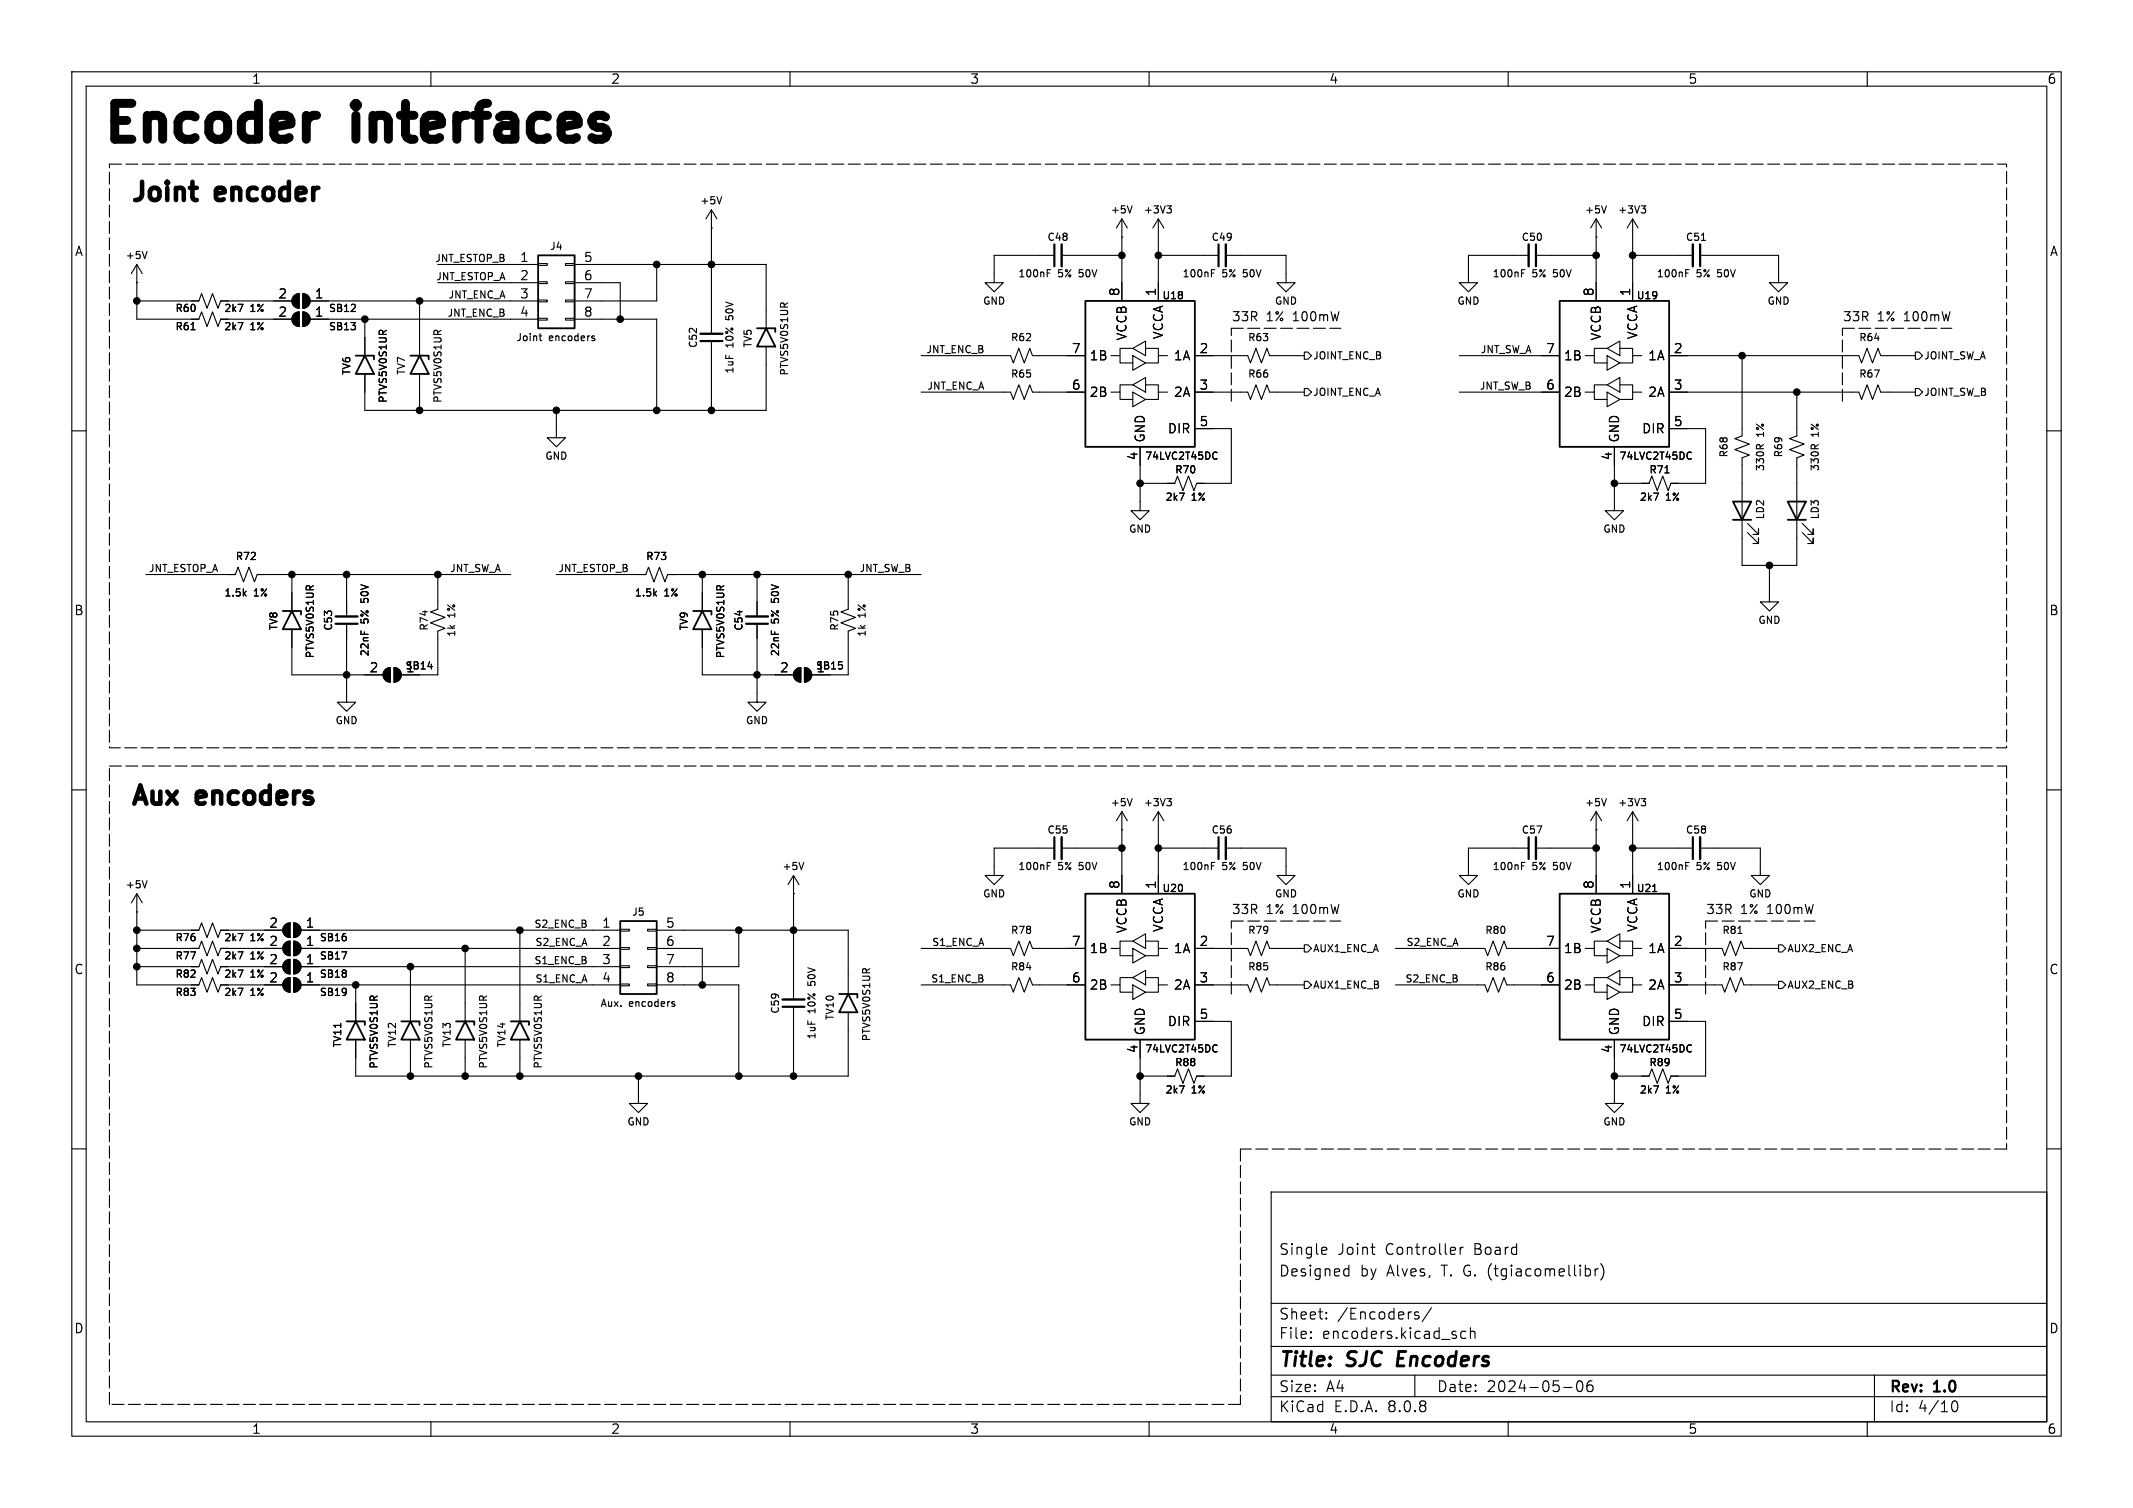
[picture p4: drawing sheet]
<svg xmlns="http://www.w3.org/2000/svg" width="297mm" height="210mm" viewBox="0 0 297 210" stroke-linecap="round" stroke-linejoin="round" font-family="sans-serif">
<g fill="none" stroke="#000" stroke-width=".15">
<path d="M10 10h277v190h-277zM12 12h273v186h-273zM60 10v2M110 10v2M160 10v2M210 10v2M260 10v2M19 36.8v7.7h8.7l.4-1.1 .7 2.1 .8-2.1 .8 2.1 .3-1h9.9M19 39.4h.1M19 36.8l-.7 1.3M19 36.8l.8 1.3M20.5 35l-.4 1"/>
<path d="M61 36.8h13.9M61 39.4h13.9M74.9 39.2h1.3v.3h-1.3zM74.9 36.7h1.3v.3h-1.3zM78.7 39.2h1.3v.3h-1.3zM78.7 36.7h1.3v.3h-1.3zM80 36.8h26.7v8.9M80 39.4h6.4v5.1M91.4 36.8v5.1h-11.4M99.1 31.8h.1M99.1 29.2l-.8 1.3M99.1 29.2v17.3"/>
<path d="M99.1 29.2l.7 1.3M100.5 27.4l-.3 1M145.8 38h.4M145.8 37.6h.5M146.8 35.6h-8.4v3.8h1.3l-1.3 1.2-1.2-1.2h1.2M147.8 35.6h8.4M156.2 33h.1M156.2 30.5v11.4M156.2 30.5l-.8 1.3M156.2 30.5l.8 1.3M157.6 28.7l-.3 1M161.3 35.6h8.4"/>
<path d="M161.3 30.5v11.4M161.3 30.5l.8 1.3M161.3 30.5l-.8 1.3M162.5 28.7h.6l-.3 .3 .3 .1v.4l-.2 .2h-.3M168.7 38h.3M168.7 37.6h.5M170.7 35.6h8.4v3.8h-1.3l1.3 1.2 1.2-1.2h-1.2M211.9 38h.3M211.9 37.6h.4M212.9 35.6h-8.4v3.8h1.2l-1.2 1.2-1.3-1.2h1.3M213.9 35.6h8.3M222.2 33h.1"/>
<path d="M222.2 30.5l.8 1.3M222.2 30.5v11.4M222.2 30.5l-.7 1.3M223.7 28.7l-.4 1M227.3 35.6h8.4M227.3 30.5l-.7 1.3M227.3 30.5v11.4M227.3 30.5l.8 1.3M228.5 28.7h.6l-.3 .3 .3 .1v.4l-.2 .2h-.2M234.7 38h.4M234.7 37.6h.5M236.7 35.6h10.9v3.8h-1.2l1.2 1.2 1.3-1.2h-1.3"/>
<path d="M236.9 33.5h.6M19 41.9h8.7l.4-1 .7 2 .8-2 .8 2 .3-1h9.9M26.6 45.9h.6M33.2 44.9h.6l-.4 1M33.2 42.4h.6l-.4 1M40.9 43.7l.4-.2 .4-.1v2.1a1.02 1.02 0 0 1-1-.7 1.02 1.02 0 0 1 .2-1.1zM40.9 41.2l.4-.2 .4-.1v2a1.02 1.02 0 0 1-1-.6 1.02 1.02 0 0 1 .2-1.1zM42.2 43.4a1.02 1.02 0 0 1 1 1.1 1.02 1.02 0 0 1-1 1zM42.2 40.9a1.02 1.02 0 0 1 1 1 1.02 1.02 0 0 1-1 1zM43.2 41.9h31.7M43.2 44.5h31.7M50.8 44.5v5"/>
<path d="M58.4 41.9v7.6M58.4 52.1v5.1M74.9 44.3h1.3v.3h-1.3zM74.9 41.8h1.3v.2h-1.3zM75.1 46.8h.3M75.2 46.4v.9l.2 .1M77.5 57.2v3.8h1.2l-1.2 1.2-1.3-1.2h1.3M78.7 44.3h1.3v.3h-1.3zM78.7 41.8h1.3v.2h-1.3zM80 44.5h11.4v12.7M82.5 46.8h.3M82.5 47.1l.3 .1v.1l-.1 .1h-.2"/>
<path d="M99.1 47.5v9.7M106.7 48.3v8.9h-55.9v-5.1M128.3 49.5h12.4l.4 1 .8-2 .7 2 .8-2 .4 1h7.3M128.3 54.6h12.4l.4 1 .8-2 .7 2 .8-2 .4 1h7.3M156 54.6v1h1.7M156 49.5v1h1.7M157.7 53.6l1.8-1v2zM157.7 48.5l1.8-1v2zM157.7 53.6h-1.7v1h-1.3M157.7 48.5h-1.7v1h-1.3M157.7 54.6l1.8 1-1.8 1zM157.7 49.5l1.8 1-1.8 1.1z"/>
<path d="M159.5 53.6h1.8v1M159.5 48.5h1.8v1M162.6 54.6h-1.3v1h-1.8M162.6 49.5h-1.3v1h-1.8M166.4 54.6h7.3l.4 1 .8-2 .7 2 .8-2 .4 1h4.8M166.4 49.5h7.3l.4 1 .8-2 .7 2 .8-2 .4 1h4.8M166.4 59.7h5v7.6h-4.8l-.4 1-.7-2-.8 2-.7-2-.4 1h-4.9M181.6 54.1h.5l.5 .5-.5 .5h-.5zM181.6 49h.5l.5 .5-.5 .5h-.5zM203.2 54.6h14M203.2 49.5h14M222 54.6v1h1.8"/>
<path d="M222 49.5v1h1.8M223.8 53.6l1.8-1v2zM223.8 48.5l1.8-1v2zM223.8 53.6h-1.8v1h-1.3M223.8 48.5h-1.8v1h-1.3M223.8 54.6l1.8 1-1.8 1zM223.8 49.5l1.8 1-1.8 1.1zM225.6 53.6h1.7v1M225.6 48.5h1.7v1M228.6 54.6h-1.3v1h-1.7M228.6 49.5h-1.3v1h-1.7M232.4 54.6h26.4l.4 1 .8-2 .7 2 .8-2 .4 1h4.8"/>
<path d="M232.4 49.5h26.4l.4 1 .8-2 .7 2 .8-2 .4 1h4.8M232.4 59.7h5.1v7.6h-4.8l-.4 1-.8-2-.7 2-.8-2-.4 1h-4.8M242.6 49.5v11.2l-1 .4 2 .7-2 .8 2 .8-1 .4v14.9h7.6v-14.9l1-.4-2-.8 2-.8-2-.7 1-.4v-6.1M266.7 49h.5l.5 .5-.5 .5h-.5zM266.7 54.1h.5l.5 .5-.5 .5h-.5zM10 60h2M158.7 62.2v8.9h1.3l-1.3 1.3-1.2-1.3h1.2M164.2 68.7h.7l-.4 1M169.2 63h.3M169.5 63.9l-.3 .1M224.8 62.2v8.9h1.3l-1.3 1.3-1.3-1.3h1.3M230.3 68.7h.6l-.4 1"/>
<path d="M231.8 65.9h.6M235.2 63h.3M235.5 63.9l-.3 .1M243.3 74.2l1.6 1.5v-.8v.8h-.8M243.3 72.9l1.6 1.5v-.7v.7h-.8M244.7 62h.3M245.6 61.9l-.5 .4M246.4 78.7v5.1h1.2l-1.2 1.3-1.3-1.3h1.3M251 74.2l1.5 1.5v-.8v.8h-.8M251 72.9l1.5 1.5v-.7v.7h-.8M252.3 62h.3M253.2 61.9l-.5 .4"/>
<path d="M285 60h2M20.3 80h12.5l.3-1 .8 2 .8-2 .7 2 .4-1h35.3M34 82.6l.3 .4M34.3 82.3l-.4 .4M40.6 87.6v6.4h12.7M40.6 80v5.1M48.3 86.9v10.9h1.2l-1.2 1.3-1.3-1.3h1.3M48.3 80v5.9M50.3 87.9v.4M53.6 93.3l.4-.3h.4v2a1.02 1.02 0 0 1-1-.6 1.02 1.02 0 0 1 .2-1.1zM54.9 93a1.02 1.02 0 0 1 1 1 1.02 1.02 0 0 1-1 1zM61 80v4.8l-1.1 .4 2.1 .8-2.1 .7 2.1 .8-1 .4v6.1h-5.1"/>
<path d="M77.5 80h12.4l.4-1 .8 2 .7-2 .8 2 .4-1h35.3M91.1 82.6l.3 .4M91.4 82.3l-.4 .4M97.8 87.6v6.4h12.7M97.8 80v5.1M105.4 86.9v10.9h1.3l-1.3 1.3-1.3-1.3h1.3M105.4 80v5.9M107.4 87.9v.4M110.8 93.3l.4-.3h.3v2a1.02 1.02 0 0 1-.9-.6 1.02 1.02 0 0 1 .2-1.1zM112 93a1.02 1.02 0 0 1 1 1 1.02 1.02 0 0 1-1 1zM118.1 80v4.8l-1 .4 2 .8-2 .7 2 .8-1 .4v6.1h-5.1M10 110h2"/>
<path d="M146.8 118.1h-8.4v3.8h1.3l-1.3 1.3-1.2-1.3h1.2M147.8 118.1h8.4M156.2 115.6h.1M156.2 113v11.5M156.2 113l-.8 1.3M156.2 113l.8 1.3M157.6 111.2l-.3 1M161.3 113v11.5M161.3 118.1h8.4M161.3 113l.8 1.3M161.3 113l-.8 1.3M162.5 111.2h.6l-.3 .4 .3 .1v.3l-.2 .2h-.3"/>
<path d="M170.7 118.1h8.4v3.8h-1.3l1.3 1.3 1.2-1.3h-1.2M212.9 118.1h-8.4v3.8h1.2l-1.2 1.3-1.3-1.3h1.3M213.9 118.1h8.3M222.2 115.6h.1M222.2 113v11.5M222.2 113l-.7 1.3M222.2 113l.8 1.3M223.7 111.2l-.4 1M227.3 113v11.5M227.3 118.1h8.4M227.3 113l.8 1.3M227.3 113l-.7 1.3"/>
<path d="M228.5 111.2h.6l-.3 .4 .3 .1v.3l-.2 .2h-.2M236.7 118.1h8.4v3.8h-1.3l1.3 1.3 1.3-1.3h-1.3M285 110h2M19 124.5v12.7h8.7l.4-1.1 .7 2.1 .8-2.1 .8 2.1 .3-1h8.7M19 129.5h8.7l.4-1 .7 2.1 .8-2.1 .8 2.1 .3-1.1h8.7M19 134.6h8.7l.4-1 .7 2 .8-2 .8 2 .3-1h8.7M19 132.1h8.7l.4-1 .7 2 .8-2 .8 2 .3-1h8.7M19 127h.1M19 124.5l-.7 1.2M19 124.5l.8 1.2M20.5 122.6l-.4 1M33.2 137.6h.6l-.4 1"/>
<path d="M33.2 130h.6l-.4 1M33.2 135.1h.6l-.4 1M33.2 132.6h.6l-.4 1M39.7 131.4l.3-.3h.4v2a1.02 1.02 0 0 1-.9-.6 1.02 1.02 0 0 1 .2-1.1zM39.7 128.8l.3-.2 .4-.1v2.1a1.02 1.02 0 0 1-.9-.7 1.02 1.02 0 0 1 .2-1.1zM39.7 136.4l.3-.2 .4-.1v2.1a1.02 1.02 0 0 1-.9-.7 1.02 1.02 0 0 1 .2-1.1zM39.7 133.9l.3-.2 .4-.1v2a1.02 1.02 0 0 1-.9-.6 1.02 1.02 0 0 1 .2-1.1zM40.9 131.1a1.02 1.02 0 0 1 1 1 1.02 1.02 0 0 1-1 1zM40.9 128.5a1.02 1.02 0 0 1 1 1 1.02 1.02 0 0 1-1 1.1zM40.9 136.1a1.02 1.02 0 0 1 1 1.1 1.02 1.02 0 0 1-1 1zM40.9 133.6a1.02 1.02 0 0 1 1 1 1.02 1.02 0 0 1-1 1zM41.9 137.2h44.5"/>
<path d="M41.9 129.5h44.5M41.9 134.6h44.5M41.9 132.1h44.5M49.5 137.2v5M57.1 134.6v7.6M64.8 132.1v10.1M72.4 129.5v12.7M86.4 137h1.2v.3h-1.2zM86.4 134.5h1.2v.2h-1.2zM86.4 132h1.2v.2h-1.2zM86.4 129.4h1.2v.3h-1.2zM90.2 137h1.2v.3h-1.2z"/>
<path d="M90.2 134.5h1.2v.2h-1.2zM90.2 132h1.2v.2h-1.2zM90.2 129.4h1.2v.3h-1.2zM91.4 137.2h11.5v12.7M91.4 129.5h26.7v8.9M91.4 132.1h6.4v5.1M93.7 139.8l.2 .1 .1 .1-.2 .2h-.2M93.7 139.5h.2M102.9 129.5v5.1h-11.5M110.5 124.5h.1M110.5 121.9l-.8 1.3M110.5 121.9v17.3"/>
<path d="M110.5 121.9l.8 1.3M111.9 120.1l-.3 1M128.3 132.1h12.4l.4 1 .8-2 .7 2 .8-2 .4 1h7.3M128.3 137.2h12.4l.4 1 .8-2.1 .7 2.1 .8-2.1 .4 1.1h7.3M145.8 120.6h.4M145.8 120.1h.5M156 137.2v1h1.7M156 132.1v1h1.7M157.7 136.1l1.8-1v2.1zM157.7 131.1l1.8-1.1v2.1zM157.7 136.1h-1.7v1.1h-1.3M157.7 131.1h-1.7v1h-1.3"/>
<path d="M157.7 137.2l1.8 1-1.8 1zM157.7 132.1l1.8 1-1.8 1zM159.5 136.1h1.8v1.1M159.5 131.1h1.8v1M162.6 137.2h-1.3v1h-1.8M162.6 132.1h-1.3v1h-1.8M166.4 137.2h7.3l.4 1 .8-2.1 .7 2.1 .8-2.1 .4 1.1h4.8M166.4 132.1h7.3l.4 1 .8-2 .7 2 .8-2 .4 1h4.8M168.7 120.6h.3M168.7 120.1h.5M181.6 131.6h.5l.5 .5-.5 .5h-.5zM181.6 136.7h.5l.5 .5-.5 .5h-.5z"/>
<path d="M194.3 132.1h12.5l.3 1 .8-2 .8 2 .7-2 .4 1h7.4M194.3 137.2h12.5l.3 1 .8-2.1 .8 2.1 .7-2.1 .4 1.1h7.4M211.9 120.6h.3M211.9 120.1h.4M222 137.2v1h1.8M222 132.1v1h1.8M223.8 136.1l1.8-1v2.1zM223.8 131.1l1.8-1.1v2.1zM223.8 136.1h-1.8v1.1h-1.3M223.8 131.1h-1.8v1h-1.3M223.8 137.2l1.8 1-1.8 1zM223.8 132.1l1.8 1-1.8 1z"/>
<path d="M225.6 136.1h1.7v1.1M225.6 131.1h1.7v1M228.6 137.2h-1.3v1h-1.7M228.6 132.1h-1.3v1h-1.7M230.1 124.2h.6M232.4 132.1h7.4l.4 1 .7-2 .8 2 .7-2 .4 1h4.8M232.4 137.2h7.4l.4 1 .7-2.1 .8 2.1 .7-2.1 .4 1.1h4.8M234.7 120.6h.4M234.7 120.1h.5M242 130h.6M247.6 131.6h.5l.6 .5-.6 .5h-.5zM247.6 136.7h.5l.6 .5-.6 .5h-.5z"/>
<path d="M57.1 144.8v5.1M64.8 144.8v5.1M72.4 144.8v5.1M88.9 149.9v3.8h1.3l-1.3 1.2-1.3-1.2h1.3M110.5 140.2v9.7M118.1 141v8.9h-68.6v-5.1M158.7 144.8v8.9h1.3l-1.3 1.2-1.2-1.2h1.2M164.2 151.2h.7l-.4 1M166.4 142.2h5v7.7h-4.8l-.4 1-.7-2.1-.8 2.1-.7-2.1-.4 1.1h-4.9M169.2 145.5l.3 .1M169.5 146.4l-.3 .1M224.8 144.8v8.9h1.3l-1.3 1.2-1.3-1.2h1.3"/>
<path d="M230.3 151.2h.6l-.4 1M232.4 142.2h5.1v7.7h-4.8l-.4 1-.8-2.1-.7 2.1-.8-2.1-.4 1.1h-4.8M235.2 145.5l.3 .1M235.5 146.4l-.3 .1M10 160h2M177 166h108v32h-108zM184.2 173.7l.5 .1v.3l-.7 .1M184.7 174.6l-.5 .1M187.4 176.7l.4 .1M187.8 176.2v1.5M187.8 177.6l-.4 .1M190.9 173.7h.6"/>
<path d="M191.3 174.7h.2M203.3 173.7v1M203.7 173.7l-.2 .1-.2 .2M221.2 176.7l.3 .3v.4l-.3 .3M222.1 176.7v1M222.5 176.7l-.3 .1-.1 .2M222.9 176a1.72 1.72 0 0 1 0 2.3M285 160h2M60 198v2M110 198v2M160 198v2M177 194.5h108"/>
<path d="M177 191.5h108M177 187.5h108M177 181.5h108M182.5 186.3h.1l-.1 .1M182.5 186.3v.1M182.5 185.5v.1M182.5 185.5h.1l-.1 .1M184.7 183.6v.1M184.7 183.6h-.1l.1 .1M184.7 182.8v.1M184.7 182.8h-.1l.1 .1M197 183v.1l.5 .2 .1 .1-.1 .2-.1 .1-.4-.1"/>
<path d="M197 191.5v3M197.5 182.8l-.3-.1-.2 .2M199.3 182.1l-1.3 2M204.1 185.5l-.4-.1-.3 .3v.4l.1 .2 .2 .1 .4-.1M204.7 185.5a.37 .37 0 0 1 .7 .1v.8M204.7 184.9v1.5M210 198v2M217.7 193.2h1.2M219.7 192.4a.36 .36 0 0 1 .3-.1 .36 .36 0 0 1 .3 .3 .77 .77 0 0 1-.4 1.2 .91 .91 0 0 1-.2-1.4zM221.7 192.3a.59 .59 0 0 0-.7 .6v.6l.1 .2 .4 .1 .2-.1 .1-.5-.1-.3h-.5l-.2 .3M260 198v2M261 191.5v6.5"/>
<path d="M271.7 195.7a.55 .55 0 0 1 .4-.6h.1a.94 .94 0 0 1 0 1.5h-.1a.55 .55 0 0 1-.4-.6"/>
</g>
<path d="M194.8 188.2l-.3 2h1" fill="none" stroke="#000" stroke-width=".4"/>
<path d="M147.8 34v3.1M170.7 34v3.1M212.9 34v3.1M235.7 34v3.1M97.5 46.5h3.1M46.7 85.9h3.1M103.9 85.9h3M147.8 116.6v3M170.7 116.6v3M213.9 116.6v3M236.7 116.6v3M109 139.2h3" fill="none" stroke="#000" stroke-width=".33"/>
<path d="M146.8 34v3.1M169.7 34v3.1M213.9 34v3.1M236.7 34v3.1M97.5 47.5h3.1M46.7 86.9h3.1M103.9 86.9h3M146.8 116.6v3M169.7 116.6v3M212.9 116.6v3M235.7 116.6v3M109 140.2h3" fill="none" stroke="#000" stroke-width=".3"/>
<g fill="#000" stroke="#000" stroke-width=".15">
<path d="M40.9 43.7l.4-.2 .4-.1v2.1a1.02 1.02 0 0 1-1-.7 1.02 1.02 0 0 1 .2-1.1zM40.9 41.2l.4-.2 .4-.1v2a1.02 1.02 0 0 1-1-.6 1.02 1.02 0 0 1 .2-1.1zM42.2 43.4a1.02 1.02 0 0 1 1 1.1 1.02 1.02 0 0 1-1 1zM42.2 40.9a1.02 1.02 0 0 1 1 1 1.02 1.02 0 0 1-1 1zM53.6 93.3l.4-.3h.4v2a1.02 1.02 0 0 1-1-.6 1.02 1.02 0 0 1 .2-1.1zM54.9 93a1.02 1.02 0 0 1 1 1 1.02 1.02 0 0 1-1 1zM110.8 93.3l.4-.3h.3v2a1.02 1.02 0 0 1-.9-.6 1.02 1.02 0 0 1 .2-1.1zM112 93a1.02 1.02 0 0 1 1 1 1.02 1.02 0 0 1-1 1zM39.7 131.4l.3-.3h.4v2a1.02 1.02 0 0 1-.9-.6 1.02 1.02 0 0 1 .2-1.1zM39.7 128.8l.3-.2 .4-.1v2.1a1.02 1.02 0 0 1-.9-.7 1.02 1.02 0 0 1 .2-1.1zM39.7 136.4l.3-.2 .4-.1v2.1a1.02 1.02 0 0 1-.9-.7 1.02 1.02 0 0 1 .2-1.1zM39.7 133.9l.3-.2 .4-.1v2a1.02 1.02 0 0 1-.9-.6 1.02 1.02 0 0 1 .2-1.1z"/>
<path d="M40.9 131.1a1.02 1.02 0 0 1 1 1 1.02 1.02 0 0 1-1 1zM40.9 128.5a1.02 1.02 0 0 1 1 1 1.02 1.02 0 0 1-1 1.1zM40.9 136.1a1.02 1.02 0 0 1 1 1.1 1.02 1.02 0 0 1-1 1zM40.9 133.6a1.02 1.02 0 0 1 1 1 1.02 1.02 0 0 1-1 1z"/>
<circle cx="91.4" cy="36.8" r=".46"/>
<circle cx="99.1" cy="36.8" r=".46"/>
<circle cx="156.2" cy="35.6" r=".46"/>
<circle cx="161.3" cy="35.6" r=".46"/>
<circle cx="222.2" cy="35.6" r=".46"/>
<circle cx="227.3" cy="35.6" r=".46"/>
<circle cx="19" cy="41.9" r=".46"/>
<circle cx="50.8" cy="44.5" r=".46"/>
<circle cx="58.4" cy="41.9" r=".46"/>
<circle cx="58.4" cy="57.2" r=".46"/>
<circle cx="77.5" cy="57.2" r=".46"/>
<circle cx="86.4" cy="44.5" r=".46"/>
<circle cx="91.4" cy="57.2" r=".46"/>
<circle cx="99.1" cy="57.2" r=".46"/>
<circle cx="242.6" cy="49.5" r=".46"/>
<circle cx="250.2" cy="54.6" r=".46"/>
<circle cx="158.7" cy="67.3" r=".46"/>
<circle cx="224.8" cy="67.3" r=".46"/>
<circle cx="246.4" cy="78.7" r=".46"/>
<circle cx="40.6" cy="80" r=".46"/>
<circle cx="48.3" cy="80" r=".46"/>
<circle cx="48.3" cy="94" r=".46"/>
<circle cx="61" cy="80" r=".46"/>
<circle cx="97.8" cy="80" r=".46"/>
<circle cx="105.4" cy="94" r=".46"/>
<circle cx="105.4" cy="80" r=".46"/>
<circle cx="118.1" cy="80" r=".46"/>
<circle cx="156.2" cy="118.1" r=".46"/>
<circle cx="161.3" cy="118.1" r=".46"/>
<circle cx="222.2" cy="118.1" r=".46"/>
<circle cx="227.3" cy="118.1" r=".46"/>
<circle cx="19" cy="134.6" r=".46"/>
<circle cx="19" cy="129.5" r=".46"/>
<circle cx="19" cy="132.1" r=".46"/>
<circle cx="49.5" cy="137.2" r=".46"/>
<circle cx="57.1" cy="134.6" r=".46"/>
<circle cx="64.8" cy="132.1" r=".46"/>
<circle cx="72.4" cy="129.5" r=".46"/>
<circle cx="97.8" cy="137.2" r=".46"/>
<circle cx="102.9" cy="129.5" r=".46"/>
<circle cx="110.5" cy="129.5" r=".46"/>
<circle cx="57.1" cy="149.9" r=".46"/>
<circle cx="64.8" cy="149.9" r=".46"/>
<circle cx="72.4" cy="149.9" r=".46"/>
<circle cx="88.9" cy="149.9" r=".46"/>
<circle cx="102.9" cy="149.9" r=".46"/>
<circle cx="110.5" cy="149.9" r=".46"/>
<circle cx="158.7" cy="149.9" r=".46"/>
<circle cx="224.8" cy="149.9" r=".46"/>
</g>
<g fill="none" stroke="#000" stroke-width=".25">
<path d="M74.9 35.6h5.1v10.1h-5.1zM49.5 49.5h2.6v.5M50.8 49.5l1.3 2.6h-2.6zM57.1 49.5h2.6v.5M58.4 49.5l1.3 2.6h-2.6zM105.4 45.7h2.5v.5M106.7 45.7l1.2 2.6h-2.5zM151.1 41.9h15.3v20.3h-15.3zM217.2 41.9h15.2v20.3h-15.2zM241.3 69.9h2.5l-1.2 2.5zM241.3 72.4h2.5M248.9 69.9h2.6l-1.3 2.5z"/>
<path d="M248.9 72.4h2.6M39.4 85.1h2.5v.5M40.6 85.1l1.3 2.5h-2.5zM96.5 85.1h2.6v.5M97.8 85.1l1.3 2.5h-2.6zM86.4 128.3h5v10.1h-5zM116.8 138.4h2.6v.5M118.1 138.4l1.3 2.6h-2.6zM151.1 124.5h15.3v20.3h-15.3zM217.2 124.5h15.2v20.3h-15.2zM48.3 142.2h2.5v.5M49.5 142.2l1.3 2.6h-2.5z"/>
<path d="M55.9 142.2h2.5v.5M57.1 142.2l1.3 2.6h-2.5zM63.5 142.2h2.5v.5M64.8 142.2l1.2 2.6h-2.5zM71.1 142.2h2.6v.5M72.4 142.2l1.3 2.6h-2.6z"/>
</g>
<g fill="none" stroke="#000" stroke-width=".15" stroke-dasharray="1.7 .6">
<path d="M15.2 22.9h264.2v81.2h-264.2zM171.4 55.9v-10.2M171.4 45.7h15.3M256.5 55.9v-10.2M256.5 45.7h15.3M15.2 106.7h264.2M279.4 106.7v53.3M171.4 128.3h15.3M171.4 138.4v-10.1M237.5 138.4v-10.1M237.5 128.3h15.2M172.7 160v35.6"/>
<path d="M279.4 160h-106.7M15.2 195.6v-88.9M172.7 195.6h-157.5"/>
</g>
<g font-size="7">
<text x="14" y="20.1">Encoder</text>
<text x="50.3" y="20.1">interfaces</text>
</g>
<g font-size="3.5">
<text x="18" y="28.2">Joint</text>
<text x="30.6" y="28.2">encoder</text>
<text x="18" y="112.3">Aux</text>
<text x="27.9" y="112.3">encoders</text>
</g>
<g font-size="2.8">
<text x="178" y="190.9">Title:</text>
<text x="187.7" y="190.9">SJC</text>
<text x="195.4" y="190.9">Encoders</text>
</g>
<g font-size="2.1">
<text x="178" y="178">Designed</text>
<text x="178" y="175">Single</text>
<text x="186.2" y="175">Joint</text>
<text x="189.4" y="178">by</text>
<text x="193" y="175">Controller</text>
<text x="193.2" y="178">Alves,</text>
<text x="200.9" y="178">T. G. (tgiacomellibr)</text>
<text x="205.4" y="175">Board</text>
<text x="178" y="184">Sheet:</text>
<text x="186.2" y="184">/Encoders/</text>
<text x="178" y="186.7">File:</text>
<text x="184.1" y="186.7">encoders.kicad_sch</text>
<text x="178" y="196.9">KiCad</text>
<text x="178" y="194.1">Size:</text>
<text x="184.7" y="194.1">A4</text>
<text x="185.7" y="196.9">E.D.A.</text>
<text x="193.3" y="196.9">8.0.8</text>
<text x="200" y="194.1">Date:</text>
<text x="207" y="194.1">2024-05-06</text>
<text x="263" y="194.3">Rev:</text>
<text x="263" y="196.9">Id:</text>
<text x="267.1" y="196.9">4/10</text>
<text x="269.4" y="194.3">1.0</text>
</g>
<g font-size="1.8">
<text x="35" y="11.9">1</text>
<text x="85" y="11.9">2</text>
<text x="135" y="11.9">3</text>
<text x="185" y="11.9">4</text>
<text x="235" y="11.9">5</text>
<text x="285" y="11.9">6</text>
<text x="10.3" y="35.9">A</text>
<text x="285.3" y="35.9">A</text>
<text x="38.7" y="41.7">2</text>
<text x="43.7" y="41.7">1</text>
<text x="72.3" y="36.6">1</text>
<text x="72.3" y="39.1">2</text>
<text x="72.3" y="41.7">3</text>
<text x="81.2" y="36.6">5</text>
<text x="81.2" y="39.1">6</text>
<text x="81.2" y="41.7">7</text>
<text x="156" y="41.3" transform="rotate(-90 156 41.3)">8</text>
<text x="161" y="41.3" transform="rotate(-90 161 41.3)">1</text>
<text x="222" y="41.3" transform="rotate(-90 222 41.3)">8</text>
<text x="227.1" y="41.3" transform="rotate(-90 227.1 41.3)">1</text>
<text x="38.7" y="44.2">2</text>
<text x="43.7" y="44.2">1</text>
<text x="72.3" y="44.2">4</text>
<text x="81.2" y="44.2">8</text>
<text x="157.1" y="47.5" transform="rotate(-90 157.1 47.5)">VCCB</text>
<text x="162.2" y="47.3" transform="rotate(-90 162.2 47.3)">VCCA</text>
<text x="171.4" y="44.8">33R</text>
<text x="176.3" y="44.8">1%</text>
<text x="180.1" y="44.8">100mW</text>
<text x="223.1" y="47.5" transform="rotate(-90 223.1 47.5)">VCCB</text>
<text x="228.2" y="47.3" transform="rotate(-90 228.2 47.3)">VCCA</text>
<text x="256.5" y="44.8">33R</text>
<text x="261.4" y="44.8">1%</text>
<text x="265.2" y="44.8">100mW</text>
<text x="149.2" y="49.3">7</text>
<text x="151.6" y="50.4">1B</text>
<text x="163.4" y="50.4">1A</text>
<text x="166.9" y="49.3">2</text>
<text x="215.2" y="49.3">7</text>
<text x="217.7" y="50.4">1B</text>
<text x="229.4" y="50.4">1A</text>
<text x="233" y="49.3">2</text>
<text x="149.2" y="54.4">6</text>
<text x="151.6" y="55.5">2B</text>
<text x="163.4" y="55.5">2A</text>
<text x="166.9" y="54.4">3</text>
<text x="166.9" y="59.4">5</text>
<text x="215.2" y="54.4">6</text>
<text x="217.7" y="55.5">2B</text>
<text x="229.4" y="55.5">2A</text>
<text x="233" y="54.4">3</text>
<text x="233" y="59.4">5</text>
<text x="158.5" y="64.2" transform="rotate(-90 158.5 64.2)">4</text>
<text x="159.6" y="61.7" transform="rotate(-90 159.6 61.7)">GND</text>
<text x="162.5" y="60.6">DIR</text>
<text x="224.5" y="64.2" transform="rotate(-90 224.5 64.2)">4</text>
<text x="225.7" y="61.7" transform="rotate(-90 225.7 61.7)">GND</text>
<text x="228.6" y="60.6">DIR</text>
<text x="10.3" y="85.9">B</text>
<text x="285.3" y="85.9">B</text>
<text x="51.4" y="93.7">2</text>
<text x="56.4" y="93.7">1</text>
<text x="108.5" y="93.7">2</text>
<text x="113.6" y="93.7">1</text>
<text x="156" y="123.9" transform="rotate(-90 156 123.9)">8</text>
<text x="161" y="123.9" transform="rotate(-90 161 123.9)">1</text>
<text x="222" y="123.9" transform="rotate(-90 222 123.9)">8</text>
<text x="227.1" y="123.9" transform="rotate(-90 227.1 123.9)">1</text>
<text x="37.4" y="131.8">2</text>
<text x="37.4" y="129.3">2</text>
<text x="42.5" y="131.8">1</text>
<text x="42.5" y="129.3">1</text>
<text x="83.7" y="129.3">1</text>
<text x="83.7" y="131.8">2</text>
<text x="92.6" y="129.3">5</text>
<text x="92.6" y="131.8">6</text>
<text x="149.2" y="131.8">7</text>
<text x="157.1" y="130.1" transform="rotate(-90 157.1 130.1)">VCCB</text>
<text x="162.2" y="129.9" transform="rotate(-90 162.2 129.9)">VCCA</text>
<text x="166.9" y="131.8">2</text>
<text x="171.4" y="127.4">33R</text>
<text x="176.3" y="127.4">1%</text>
<text x="180.1" y="127.4">100mW</text>
<text x="215.2" y="131.8">7</text>
<text x="223.1" y="130.1" transform="rotate(-90 223.1 130.1)">VCCB</text>
<text x="228.2" y="129.9" transform="rotate(-90 228.2 129.9)">VCCA</text>
<text x="233" y="131.8">2</text>
<text x="237.5" y="127.4">33R</text>
<text x="242.3" y="127.4">1%</text>
<text x="246.2" y="127.4">100mW</text>
<text x="10.3" y="135.9">C</text>
<text x="37.4" y="136.9">2</text>
<text x="37.4" y="134.4">2</text>
<text x="42.5" y="136.9">1</text>
<text x="42.5" y="134.4">1</text>
<text x="83.7" y="134.4">3</text>
<text x="83.7" y="136.9">4</text>
<text x="92.6" y="134.4">7</text>
<text x="92.6" y="136.9">8</text>
<text x="149.2" y="136.9">6</text>
<text x="151.6" y="132.9">1B</text>
<text x="163.4" y="132.9">1A</text>
<text x="166.9" y="136.9">3</text>
<text x="215.2" y="136.9">6</text>
<text x="217.7" y="132.9">1B</text>
<text x="229.4" y="132.9">1A</text>
<text x="233" y="136.9">3</text>
<text x="285.3" y="135.9">C</text>
<text x="151.6" y="138">2B</text>
<text x="162.5" y="143.1">DIR</text>
<text x="163.4" y="138">2A</text>
<text x="166.9" y="142">5</text>
<text x="217.7" y="138">2B</text>
<text x="228.6" y="143.1">DIR</text>
<text x="229.4" y="138">2A</text>
<text x="233" y="142">5</text>
<text x="158.5" y="146.8" transform="rotate(-90 158.5 146.8)">4</text>
<text x="159.6" y="144.3" transform="rotate(-90 159.6 144.3)">GND</text>
<text x="224.5" y="146.8" transform="rotate(-90 224.5 146.8)">4</text>
<text x="225.7" y="144.3" transform="rotate(-90 225.7 144.3)">GND</text>
<text x="10.3" y="185.9">D</text>
<text x="285.3" y="185.9">D</text>
<text x="35" y="199.9">1</text>
<text x="85" y="199.9">2</text>
<text x="135" y="199.9">3</text>
<text x="185" y="199.9">4</text>
<text x="235" y="199.9">5</text>
<text x="285" y="199.9">6</text>
</g>
<g font-size="1.4">
<text x="97.4" y="28.7">+5V</text>
<text x="154.6" y="29.9">+5V</text>
<text x="159.2" y="29.9">+3V3</text>
<text x="220.6" y="29.9">+5V</text>
<text x="225.2" y="29.9">+3V3</text>
<text x="76.5" y="35">J4</text>
<text x="145.7" y="33.7">C48</text>
<text x="168.6" y="33.7">C49</text>
<text x="211.8" y="33.7">C50</text>
<text x="234.6" y="33.7">C51</text>
<text x="17.4" y="36.3">+5V</text>
<text x="60.5" y="36.6">JNT_ESTOP_B</text>
<text x="60.6" y="39.1">JNT_ESTOP_A</text>
<text x="62.3" y="41.6">JNT_ENC_A</text>
<text x="141.7" y="38.8">100nF</text>
<text x="147.3" y="38.8">5%</text>
<text x="150.4" y="38.8">50V</text>
<text x="161.8" y="41.9">U18</text>
<text x="164.6" y="38.8">100nF</text>
<text x="170.2" y="38.8">5%</text>
<text x="173.3" y="38.8">50V</text>
<text x="207.7" y="38.8">100nF</text>
<text x="213.4" y="38.8">5%</text>
<text x="216.5" y="38.8">50V</text>
<text x="227.8" y="41.9">U19</text>
<text x="230.6" y="38.8">100nF</text>
<text x="236.2" y="38.8">5%</text>
<text x="239.3" y="38.8">50V</text>
<text x="24.3" y="46.2">R61</text>
<text x="24.3" y="43.7">R60</text>
<text x="31.1" y="46.2">2k7</text>
<text x="31.1" y="43.7">2k7</text>
<text x="34.9" y="46.2">1%</text>
<text x="34.9" y="43.7">1%</text>
<text x="45.7" y="46.2">SB13</text>
<text x="45.7" y="43.7">SB12</text>
<text x="62.2" y="44.2">JNT_ENC_B</text>
<text x="71.8" y="47.7">Joint</text>
<text x="76.4" y="47.7">encoders</text>
<text x="102.3" y="44.3" transform="rotate(-90 102.3 44.3)">50V</text>
<text x="136.8" y="42.6">GND</text>
<text x="140.7" y="47.7">R62</text>
<text x="173.7" y="47.7">R63</text>
<text x="177.4" y="42.6">GND</text>
<text x="202.8" y="42.6">GND</text>
<text x="246" y="42.6">GND</text>
<text x="258.8" y="47.7">R64</text>
<text x="49" y="52.3" transform="rotate(-90 49 52.3)">TV6</text>
<text x="56.6" y="52.3" transform="rotate(-90 56.6 52.3)">TV7</text>
<text x="97.2" y="48.6" transform="rotate(-90 97.2 48.6)">C52</text>
<text x="102.3" y="52.1" transform="rotate(-90 102.3 52.1)">1uF</text>
<text x="102.3" y="48.4" transform="rotate(-90 102.3 48.4)">10%</text>
<text x="104.9" y="48.5" transform="rotate(-90 104.9 48.5)">TV5</text>
<text x="109.9" y="52.4" transform="rotate(-90 109.9 52.4)">PTVS5V0S1UR</text>
<text x="128.9" y="49.3">JNT_ENC_B</text>
<text x="140.7" y="52.8">R65</text>
<text x="173.7" y="52.8">R66</text>
<text x="182.8" y="50.3">JOINT_ENC_B</text>
<text x="206.1" y="49.3">JNT_SW_A</text>
<text x="258.8" y="52.8">R67</text>
<text x="267.8" y="50.3">JOINT_SW_A</text>
<text x="54.1" y="56.2" transform="rotate(-90 54.1 56.2)">PTVS5V0S1UR</text>
<text x="61.7" y="56.2" transform="rotate(-90 61.7 56.2)">PTVS5V0S1UR</text>
<text x="129" y="54.3">JNT_ENC_A</text>
<text x="182.8" y="55.3">JOINT_ENC_A</text>
<text x="205.9" y="54.3">JNT_SW_B</text>
<text x="267.8" y="55.3">JOINT_SW_B</text>
<text x="75.8" y="64.2">GND</text>
<text x="159.3" y="64.2">74LVC2T45DC</text>
<text x="225.4" y="64.2">74LVC2T45DC</text>
<text x="240.8" y="63.8" transform="rotate(-90 240.8 63.8)">R68</text>
<text x="245.8" y="65.7" transform="rotate(-90 245.8 65.7)">330R</text>
<text x="245.8" y="60.8" transform="rotate(-90 245.8 60.8)">1%</text>
<text x="248.4" y="63.8" transform="rotate(-90 248.4 63.8)">R69</text>
<text x="253.5" y="65.7" transform="rotate(-90 253.5 65.7)">330R</text>
<text x="253.5" y="60.8" transform="rotate(-90 253.5 60.8)">1%</text>
<text x="162.2" y="69.9">2k7</text>
<text x="163.5" y="66.1">R70</text>
<text x="165.9" y="69.9">1%</text>
<text x="228.2" y="69.9">2k7</text>
<text x="229.6" y="66.1">R71</text>
<text x="232" y="69.9">1%</text>
<text x="157.1" y="74.4">GND</text>
<text x="223.1" y="74.4">GND</text>
<text x="245.8" y="72.4" transform="rotate(-90 245.8 72.4)">LD2</text>
<text x="253.5" y="72.4" transform="rotate(-90 253.5 72.4)">LD3</text>
<text x="20.6" y="79.7">JNT_ESTOP_A</text>
<text x="31.1" y="83.3">1.5k</text>
<text x="32.7" y="78.2">R72</text>
<text x="35.3" y="83.3">1%</text>
<text x="51.5" y="83.7" transform="rotate(-90 51.5 83.7)">50V</text>
<text x="62.5" y="79.7">JNT_SW_A</text>
<text x="77.6" y="79.7">JNT_ESTOP_B</text>
<text x="88.3" y="83.3">1.5k</text>
<text x="89.9" y="78.2">R73</text>
<text x="92.5" y="83.3">1%</text>
<text x="108.7" y="83.7" transform="rotate(-90 108.7 83.7)">50V</text>
<text x="119.6" y="79.7">JNT_SW_B</text>
<text x="38.8" y="87.9" transform="rotate(-90 38.8 87.9)">TV8</text>
<text x="46.4" y="87.9" transform="rotate(-90 46.4 87.9)">C53</text>
<text x="51.5" y="86.8" transform="rotate(-90 51.5 86.8)">5%</text>
<text x="59.8" y="87.9" transform="rotate(-90 59.8 87.9)">R74</text>
<text x="63.6" y="88.8" transform="rotate(-90 63.6 88.8)">1k</text>
<text x="63.6" y="86" transform="rotate(-90 63.6 86)">1%</text>
<text x="96" y="87.9" transform="rotate(-90 96 87.9)">TV9</text>
<text x="103.6" y="87.9" transform="rotate(-90 103.6 87.9)">C54</text>
<text x="108.7" y="86.8" transform="rotate(-90 108.7 86.8)">5%</text>
<text x="116.9" y="87.9" transform="rotate(-90 116.9 87.9)">R75</text>
<text x="120.7" y="88.8" transform="rotate(-90 120.7 88.8)">1k</text>
<text x="120.7" y="86" transform="rotate(-90 120.7 86)">1%</text>
<text x="244.7" y="87.1">GND</text>
<text x="43.9" y="91.8" transform="rotate(-90 43.9 91.8)">PTVS5V0S1UR</text>
<text x="51.5" y="91.5" transform="rotate(-90 51.5 91.5)">22nF</text>
<text x="56.4" y="93.4">SB14</text>
<text x="101.1" y="91.8" transform="rotate(-90 101.1 91.8)">PTVS5V0S1UR</text>
<text x="108.7" y="91.5" transform="rotate(-90 108.7 91.5)">22nF</text>
<text x="113.5" y="93.4">SB15</text>
<text x="46.6" y="101.1">GND</text>
<text x="103.8" y="101.1">GND</text>
<text x="154.6" y="112.5">+5V</text>
<text x="159.2" y="112.5">+3V3</text>
<text x="220.6" y="112.5">+5V</text>
<text x="225.2" y="112.5">+3V3</text>
<text x="145.7" y="116.3">C55</text>
<text x="168.6" y="116.3">C56</text>
<text x="211.8" y="116.3">C57</text>
<text x="234.6" y="116.3">C58</text>
<text x="17.4" y="123.9">+5V</text>
<text x="108.8" y="121.4">+5V</text>
<text x="136.8" y="125.2">GND</text>
<text x="141.7" y="121.4">100nF</text>
<text x="147.3" y="121.4">5%</text>
<text x="150.4" y="121.4">50V</text>
<text x="161.8" y="124.4">U20</text>
<text x="164.6" y="121.4">100nF</text>
<text x="170.2" y="121.4">5%</text>
<text x="173.3" y="121.4">50V</text>
<text x="177.4" y="125.2">GND</text>
<text x="202.8" y="125.2">GND</text>
<text x="207.7" y="121.4">100nF</text>
<text x="213.4" y="121.4">5%</text>
<text x="216.5" y="121.4">50V</text>
<text x="227.8" y="124.4">U21</text>
<text x="230.6" y="121.4">100nF</text>
<text x="236.2" y="121.4">5%</text>
<text x="239.3" y="121.4">50V</text>
<text x="243.5" y="125.2">GND</text>
<text x="24.3" y="131.3">R76</text>
<text x="31.1" y="131.3">2k7</text>
<text x="34.9" y="131.3">1%</text>
<text x="44.4" y="131.3">SB16</text>
<text x="74.3" y="129.3">S2_ENC_B</text>
<text x="74.4" y="131.8">S2_ENC_A</text>
<text x="87.9" y="127.7">J5</text>
<text x="129.7" y="131.8">S1_ENC_A</text>
<text x="140.7" y="130.3">R78</text>
<text x="173.7" y="130.3">R79</text>
<text x="195.7" y="131.8">S2_ENC_A</text>
<text x="206.7" y="130.3">R80</text>
<text x="239.7" y="130.3">R81</text>
<text x="24.3" y="136.4">R82</text>
<text x="24.3" y="133.8">R77</text>
<text x="31.1" y="136.4">2k7</text>
<text x="31.1" y="133.8">2k7</text>
<text x="34.9" y="136.4">1%</text>
<text x="34.9" y="133.8">1%</text>
<text x="44.4" y="133.8">SB17</text>
<text x="44.4" y="136.4">SB18</text>
<text x="74.3" y="134.3">S1_ENC_B</text>
<text x="74.4" y="136.9">S1_ENC_A</text>
<text x="113.8" y="137.1" transform="rotate(-90 113.8 137.1)">50V</text>
<text x="129.5" y="136.9">S1_ENC_B</text>
<text x="140.7" y="135.3">R84</text>
<text x="173.7" y="135.3">R85</text>
<text x="182.8" y="132.8">AUX1_ENC_A</text>
<text x="182.8" y="137.9">AUX1_ENC_B</text>
<text x="195.6" y="136.9">S2_ENC_B</text>
<text x="206.7" y="135.3">R86</text>
<text x="239.7" y="135.3">R87</text>
<text x="248.8" y="132.8">AUX2_ENC_A</text>
<text x="248.8" y="137.9">AUX2_ENC_B</text>
<text x="24.3" y="138.9">R83</text>
<text x="31.1" y="138.9">2k7</text>
<text x="34.9" y="138.9">1%</text>
<text x="44.4" y="138.9">SB19</text>
<text x="83.5" y="140.4">Aux.</text>
<text x="87.6" y="140.4">encoders</text>
<text x="108.7" y="141.3" transform="rotate(-90 108.7 141.3)">C59</text>
<text x="113.8" y="141.1" transform="rotate(-90 113.8 141.1)">10%</text>
<text x="116.3" y="142.2" transform="rotate(-90 116.3 142.2)">TV10</text>
<text x="47.7" y="146" transform="rotate(-90 47.7 146)">TV11</text>
<text x="52.8" y="148.9" transform="rotate(-90 52.8 148.9)">PTVS5V0S1UR</text>
<text x="55.3" y="146" transform="rotate(-90 55.3 146)">TV12</text>
<text x="60.4" y="148.9" transform="rotate(-90 60.4 148.9)">PTVS5V0S1UR</text>
<text x="63" y="146" transform="rotate(-90 63 146)">TV13</text>
<text x="68" y="148.9" transform="rotate(-90 68 148.9)">PTVS5V0S1UR</text>
<text x="70.6" y="146" transform="rotate(-90 70.6 146)">TV14</text>
<text x="75.7" y="148.9" transform="rotate(-90 75.7 148.9)">PTVS5V0S1UR</text>
<text x="113.8" y="144.9" transform="rotate(-90 113.8 144.9)">1uF</text>
<text x="121.4" y="145.1" transform="rotate(-90 121.4 145.1)">PTVS5V0S1UR</text>
<text x="159.3" y="146.8">74LVC2T45DC</text>
<text x="163.5" y="148.7">R88</text>
<text x="225.4" y="146.8">74LVC2T45DC</text>
<text x="229.6" y="148.7">R89</text>
<text x="162.2" y="152.5">2k7</text>
<text x="165.9" y="152.5">1%</text>
<text x="228.2" y="152.5">2k7</text>
<text x="232" y="152.5">1%</text>
<text x="87.2" y="156.9">GND</text>
<text x="157.1" y="156.9">GND</text>
<text x="223.1" y="156.9">GND</text>
</g>
</svg>
